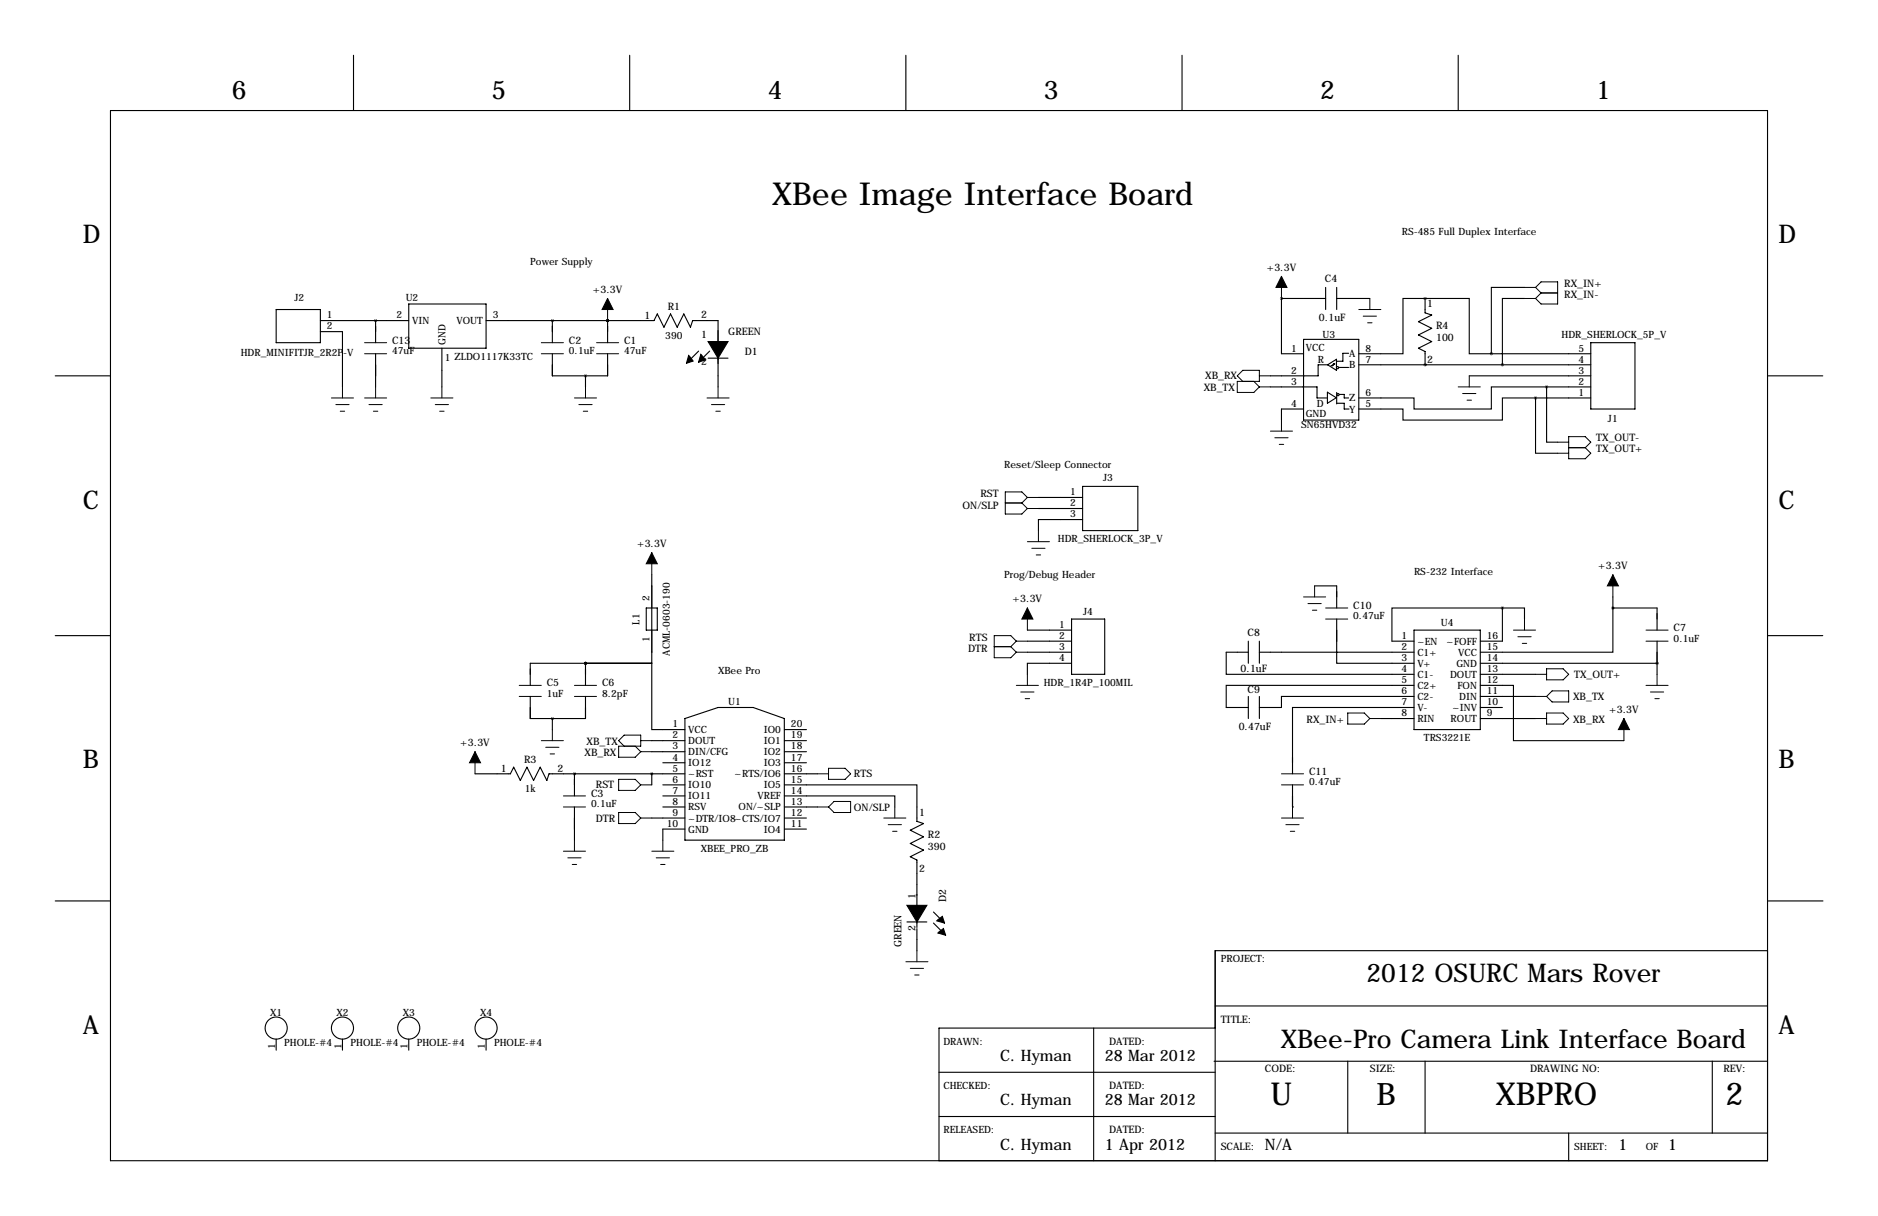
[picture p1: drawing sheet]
<svg xmlns="http://www.w3.org/2000/svg" width="432mm" height="279mm" viewBox="0 0 432 279" stroke-linecap="round" stroke-linejoin="round" font-family="sans-serif">
<g fill="none" stroke="#000" stroke-width=".25">
<path d="M81.3 12.7v12.7M144.8 12.7v12.7M208.3 12.7v12.7M271.8 12.7v12.7M335.3 12.7v12.7M25.4 25.4h381v241.3h-381zM63.5 71.1h10.2v7.6h-10.2zM73.7 73.7h20.3M73.7 76.2h5v12.7M86.4 73.7h.1M86.4 73.7v5M94 69.8h17.8v10.2h-17.8z"/>
<path d="M111.8 73.7h38.6l.7-1.6 1.6 3.1 1.5-3.1 1.5 3.1 1.5-3.1 1.5 3.1 .6-1.5h5.8v15.2M127 73.7h.1M127 73.7v5M139.7 73.7h.1M139.7 73.7v5M294.6 68.6h.1M294.6 68.6v12.7h5.1M294.6 68.6h10.2M299.7 78h12.7v18.5h-12.7zM304.8 66v5.1M307.3 66v5.1M307.3 68.6h7.7"/>
<path d="M327.7 68.6h-5.1v12.7h-10.2M327.7 68.6h10.1v12.7h5.1M327.7 68.6h.1M327.7 68.6v3.3l1.5 .5-3.1 1.5 3.1 1.5-3.1 1.6 3.1 1.5-3.1 1.5 1.6 .8v3M350.5 66h-7.6v15.3M350.5 68.6h-5.1v15.2M365.8 78.7h10.1v15.3h-10.1zM12.7 86.4h12.7M86.4 81.3v7.6M101.6 80v8.9M127 81.3v5.1h12.7v-5.1M134.6 86.4v2.5"/>
<path d="M160.6 80.7l-2.5 2.5M162.8 82.3h4.6M163.2 80.7l-2.6 2.5M292.1 88.9h10.7v2.5h2.3M299.7 94h-5.1v2.5M305.2 90.1l2 1.3-2 1.3zM305.3 83.8l2-1.3v2.6zM305.3 83.8h-2.2v2.6h-11M306.8 83.6l-.4 .4h-.4M306.9 83.6h-.3l-.4 .4M307.3 90.2v2.6M307.3 92.7h1.8v1.3h1.1"/>
<path d="M307.8 84.4h2.3M307.9 90.6h1.2v.8h1M310.1 81.2h-1.3v1.8h-1.5M312.4 83.8h53.4M327.7 83.8h.1M337.8 86.4h28M342.9 81.3h22.9M353.1 91.4h-7.7v5.1h-22.8v-2.5h-10.2M353.1 91.4v12.7h5M353.1 91.4h12.7M355.6 88.9h-12.7v5.1h-17.8v-2.6h-12.7M355.6 88.9v12.7h2.5"/>
<path d="M355.6 88.9h10.2M406.4 86.4h12.7M238.8 114.3h10.1M238.8 116.8h10.1M248.9 119.4h-10.1v2.5M248.9 111.8h12.7v10.1h-12.7zM148.6 139.7h2.5v5.1h-2.5zM149.9 132.1v20.3h-15.3M302.3 134.6h5v5.1M345.4 139.7h-25.4v7.6h5.1M345.4 139.7h5.1v2.5M345.4 139.7v7.6h-5"/>
<path d="M370.8 139.7v10.2h-30.4M370.8 139.7h10.2v5.1M370.8 137.2v2.5M12.7 146h12.7M134.6 152.4h15.3v15.2h7.6M134.6 152.4h.1M134.6 152.4h-12.7v5.1M134.6 152.4v5.1M236.2 144.8h10.2M236.2 147.3h10.2M236.2 149.9h10.2M246.4 152.4h-10.2v2.5"/>
<path d="M246.4 142.2h7.6v12.7h-7.6zM287 149.9h-5.1v5h43.2M287 147.3v5.1M289.6 149.9h35.5M289.6 147.3v5.1M307.3 142.2v10.2h17.8M325.1 157.5h-43.2v5.1h5.1M325.1 144.8h15.3v22.8h-15.3zM340.4 157.5h7.6v12.7h25.4M340.4 152.4h40.6M340.4 154.9h12.7M381 152.4h.1"/>
<path d="M381 147.3v7.6M406.4 146h12.7M109.2 177.8h8.1l.8-1.5 1.5 3 1.6-3 1.5 3 1.5-3 1.5 3 .5-1.5h31.3M121.9 160v5.1h12.7v-5.1M127 165.1v2.5M132.1 177.8h.1M132.1 177.8v5.1M149.9 170.2h7.6M149.9 172.7h7.6M149.9 177.8v2.5M152.4 175.3h5.1M157.5 165.1l7.6-2.5h8.1l7.1 2.5v27.9h-22.8z"/>
<path d="M180.3 167.6h5.1M180.3 170.2h5.1M180.3 172.7h5.1M180.3 175.3h5.1M180.3 177.8h7.7M287 160v5.1M289.6 160v5.1M317.5 165.1h7.6M325.1 160h-30.5v2.6h-5M325.1 162.6h-27.9v15.2M340.4 162.6h5M340.4 160h12.7"/>
<path d="M340.4 165.1h12.7M132.1 185.4v7.6M149.9 188h7.6M152.4 180.3h5.1M152.4 182.9h5.1M152.4 185.4h5.1M157.5 190.5h-5.1v2.5M180.3 180.3h30.5v8.4l1.5 .5-3 1.6 3 1.5-3 1.5 3 1.5-3 1.5 1.5 .8v15.5M180.3 182.9h25.4v2.5M180.3 185.4h7.7M180.3 188h5.1M180.3 190.5h5.1"/>
<path d="M297.2 185.4h.1M297.2 180.3v5.1M12.7 207h12.7M208.5 211.8h4.6M210.8 213.4v5M214.6 209.5l2.6 2.6M214.6 212.1l2.6 2.5M406.4 218.4h-127v48.3M406.5 207h12.7M63.5 238.8v2.5M78.7 238.8v2.5M94 238.8v2.5"/>
<path d="M111.8 238.8v2.5M251.5 236.2v30.5M279.4 236.2h-63.5v30.5M279.4 231.1h127M215.9 256.5h63.5M215.9 246.4h63.5M279.1 243.8h127.3M309.9 243.8v16.5M327.7 243.8v16.5M393.7 243.8v16.5M279.4 260.3h127M360.7 260.3v6.4"/>
<circle cx="307.5" cy="84.5" r=".25"/>
<circle cx="307.6" cy="90.7" r=".25"/>
<circle cx="63.5" cy="236.2" r="2.54"/>
<circle cx="78.7" cy="236.2" r="2.54"/>
<circle cx="94" cy="236.2" r="2.54"/>
<circle cx="111.8" cy="236.2" r="2.54"/>
</g>
<path d="M165.1 78.5h2.3l-2.3 3.8zM162.8 78.5h2.3v3.8zM158.3 81.7l1.1 1.3-1.6 .5zM161.1 81.4l1.1 1.3-1.6 .5zM208.5 208h2.3v3.8zM210.8 208h2.3l-2.3 3.8zM215.4 211.6l1.3-1 .5 1.5zM215.9 214.1l1-.7 .5 1.5-1.8-.5z" fill="#000" stroke="#000" stroke-width=".25"/>
<g fill="none" stroke="#000" stroke-width=".23">
<path d="M83.8 78.7h5.1M124.5 78.7h5M137.2 78.7h5M139.7 68.6v5.1M294.6 63.5v5.1M312.4 71.1h5.1M313.4 72.6h3.1M314.5 74.2h1M315 68.6v2.5M350.5 66h2.6M350.5 68.6h2.6M353.1 66l1.2 1.3"/>
<path d="M353.1 66l1.2-1.2h3.8v5h-3.8l-1.2-1.2M354.3 67.3h3.8M354.3 67.3l-1.2 1.3M76.2 91.4h5.1M77.2 93h3.1M78.2 94.5h1M78.7 88.9v2.5M83.8 81.3h5.1M83.8 91.4h5.1M84.8 93h3.1M85.9 94.5h1M86.4 88.9v2.5"/>
<path d="M99.1 91.4h5M100.1 93h3M101.1 94.5h1M101.6 88.9v2.5M124.5 81.3h5M132.1 91.4h5.1M133.1 93h3M134.1 94.5h1M134.6 88.9v2.5M137.2 81.3h5M162.6 91.4h5M163.6 93h3"/>
<path d="M164.6 94.5h1M165.1 88.9v2.5M285.8 87.6l-1.3-1.2 1.3-1.3h3.8v2.5h-5.1v2.6h3.8l1.3-1.3M288.3 87.6l1.3 1.3M289.6 88.9h2.5M289.6 86.4h2.5M292.1 99.1h5.1M294.6 96.5v2.6M335.3 88.9h5.1M336.3 90.4h3M337.3 91.9h1M337.8 86.4v2.5"/>
<path d="M231.1 115.6h3.8M234.9 115.6l1.3 1.2M236.2 114.3h2.6M236.2 114.3l-1.3 1.3M236.2 114.3l-1.3-1.3h-3.8v5.1h3.8l1.3-1.3M236.2 116.8h2.6M293.1 100.6h3.1M294.1 102.1h1M358.1 101.6h2.6M358.1 104.1h2.6M360.7 100.3h3.8l1.3 1.3-1.3 1.3 1.3 1.2-1.3 1.3h-3.8zM360.7 102.9h3.8"/>
<path d="M149.9 127v5.1M236.2 139.7v5.1M236.2 124.5h5.1M237.2 126h3.1M238.3 127.5h1M238.8 121.9v2.6M299.7 137.2h5.1M300.7 138.7h3.1M302.3 134.6v2.6M304.8 139.7h5.1M370.8 132.1v5.1M119.4 157.5h5.1"/>
<path d="M132.1 157.5h5.1M228.6 148.6h3.8M232.4 148.6l1.3 1.3M233.7 157.5h5.1M233.7 147.3h2.5M233.7 147.3l-1.3 1.3M233.7 147.3l-1.3-1.3h-3.8v5.1h3.8l1.3-1.2M233.7 149.9h2.5M234.7 159h3M236.2 154.9v2.6M301.8 140.2h1M304.8 142.2h5.1"/>
<path d="M348 144.8h5.1M349 146.3h3M350 147.8h1M350.5 142.2v2.6M353.1 154.9h2.5M355.6 153.7h3.8l1.3 1.2-1.3 1.3h-3.8zM356.9 158.8h3.8v2.5h-3.8l-1.3-1.3zM378.5 157.5h5M378.5 144.8h5M378.5 147.3h5M379.5 159h3M381 154.9v2.6"/>
<path d="M109.2 172.7v5.1M119.4 160h5.1M124.5 170.2h5M125.5 171.7h3M126.5 173.2h1M127 167.6v2.6M132.1 160h5.1M142.2 179.1h3.8l1.3 1.2-1.3 1.3h-3.8zM143.5 171.4l-1.3-1.2 1.3-1.3h3.8v2.5h-5.1v2.6h3.8l1.3-1.3M146 171.4l1.3 1.3M147.3 170.2h2.6M147.3 172.7h2.6"/>
<path d="M188 177.8h2.5M190.5 176.5h3.8l1.3 1.3-1.3 1.3h-3.8zM235.7 160.5h1M294.6 177.8h5.1M309.9 163.8h3.8l1.3 1.3-1.3 1.3h-3.8zM315 165.1h2.5M353.1 160h2.5M353.1 165.1h2.5M355.6 163.8h3.8l1.3 1.3-1.3 1.3h-3.8zM373.4 165.1v5.1M380.5 160.5h1M129.5 182.9h5.1"/>
<path d="M129.5 185.4h5.1M129.5 195.6h5.1M130.6 197.1h3M131.6 198.6h1M132.1 193v2.6M142.2 186.7h3.8l1.3 1.3-1.3 1.2h-3.8zM147.3 180.3h2.6M147.3 188h2.6M149.9 195.6h5M150.9 197.1h3M151.9 198.6h1M152.4 193v2.6"/>
<path d="M188 185.4h2.5M191.8 184.1h3.8v2.6h-3.8l-1.3-1.3zM203.2 188h5.1M204.2 189.5h3.1M205.2 191h1M205.7 185.4v2.6M294.6 180.3h5.1M294.6 188h5.1M295.7 189.5h3M296.7 191h1M297.2 185.4v2.6M210.8 218.4v2.6"/>
<path d="M208.3 221h5.1M209.3 222.5h3M210.3 224h1"/>
</g>
<path d="M139.7 68.6l1.3 2.5h-2.6zM294.6 63.5l1.3 2.5h-2.5zM149.9 127l1.2 2.5h-2.5zM236.2 139.7l1.3 2.5h-2.6zM370.8 132.1l1.3 2.5h-2.5zM109.2 172.7l1.3 2.6h-2.6zM373.4 165.1l1.2 2.5h-2.5z" fill="#000" stroke="#000" stroke-width=".23"/>
<path d="M294.6 68.6a.05 .05 0 0 0 .1 0 .05 .05 0 0 0-.1 0zM327.6 83.8a.05 .05 0 0 0 .1 0 .05 .05 0 0 0-.1 0zM327.6 68.6a.05 .05 0 0 0 .1 0 .05 .05 0 0 0-.1 0zM370.8 139.7a.05 .05 0 0 0 .1 0 .05 .05 0 0 0-.1 0zM345.4 139.7a.05 .05 0 0 0 .1 0 .05 .05 0 0 0-.1 0zM345.4 83.8a.05 .05 0 0 0 .1 0 .05 .05 0 0 0-.1 0zM353 91.4a.05 .05 0 0 0 .1 0 .05 .05 0 0 0-.1 0zM149.8 177.8a.05 .05 0 0 0 .1 0 .05 .05 0 0 0-.1 0zM86.3 73.7a.05 .05 0 0 0 .1 0 .05 .05 0 0 0-.1 0z" fill="#000" stroke="#000" stroke-width=".63"/>
<g font-size="7.3">
<text x="177.5" y="47">XBee Image Interface Board</text>
<text x="292.1" y="254">U</text>
<text x="344" y="254">XBPRO</text>
<text x="396.7" y="254">2</text>
</g>
<text font-size="7.1" x="316.5" y="254">B</text>
<g font-size="5.9">
<text x="53.3" y="22.9">6</text>
<text x="113" y="22.9">5</text>
<text x="176.5" y="22.9">4</text>
<text x="240" y="22.9">3</text>
<text x="303.5" y="22.9">2</text>
<text x="367" y="22.9">1</text>
<text x="19" y="55.9">D</text>
<text x="408.9" y="55.9">D</text>
<text x="19" y="116.8">C</text>
<text x="408.9" y="116.8">C</text>
<text x="19" y="176.5">B</text>
<text x="408.9" y="176.5">B</text>
<text x="314.2" y="225.6">2012 OSURC Mars Rover</text>
<text x="19" y="237.5">A</text>
<text x="408.9" y="237.5">A</text>
<text x="294.5" y="240.8">XBee-Pro Camera Link Interface Board</text>
</g>
<g font-size="3.6">
<text x="230" y="243.8">C. Hyman</text>
<text x="254" y="243.8">28 Mar 2012</text>
<text x="230" y="254">C. Hyman</text>
<text x="254" y="254">28 Mar 2012</text>
<text x="230" y="264.2">C. Hyman</text>
<text x="254" y="264.2">1 Apr 2012</text>
<text x="290.8" y="264.2">N/A</text>
<text x="372.1" y="264.1">1</text>
<text x="383.5" y="264.1">1</text>
</g>
<g font-size="2.4">
<text x="291.2" y="62.2">+3.3V</text>
<text x="304.6" y="64.8">C4</text>
<text x="136.3" y="67.3">+3.3V</text>
<text x="153.5" y="71.1">R1</text>
<text x="328.2" y="70.6">1</text>
<text x="359.7" y="66">RX_IN+</text>
<text x="359.7" y="68.6">RX_IN-</text>
<text x="148.2" y="73.3">1</text>
<text x="161.2" y="77.6">1</text>
<text x="161.2" y="73.2">2</text>
<text x="167.5" y="77">GREEN</text>
<text x="303.3" y="73.8">0.1uF</text>
<text x="330.2" y="75.7">R4</text>
<text x="90.2" y="79">C13</text>
<text x="130.8" y="79">C2</text>
<text x="143.5" y="79">C1</text>
<text x="161.2" y="83.8">2</text>
<text x="171.2" y="81.7">D1</text>
<text x="328.2" y="83.4">2</text>
<text x="330.2" y="78.4">100</text>
<text x="276.8" y="89.9">XB_TX</text>
<text x="277.1" y="87.1">XB_RX</text>
<text x="367" y="101.3">TX_OUT-</text>
<text x="367" y="103.9">TX_OUT+</text>
<text x="221.3" y="116.8">ON/SLP</text>
<text x="225.4" y="114.3">RST</text>
<text x="146.5" y="125.7">+3.3V</text>
<text x="367.4" y="130.8">+3.3V</text>
<text x="232.8" y="138.4">+3.3V</text>
<text x="311.1" y="140">C10</text>
<text x="222.6" y="149.9">DTR</text>
<text x="222.9" y="147.3">RTS</text>
<text x="286.9" y="146">C8</text>
<text x="384.8" y="145">C7</text>
<text x="285.2" y="154.3">0.1uF</text>
<text x="361.9" y="155.7">TX_OUT+</text>
<text x="125.7" y="157.7">C5</text>
<text x="138.4" y="157.7">C6</text>
<text x="286.9" y="159.3">C9</text>
<text x="361.7" y="160.8">XB_TX</text>
<text x="284.8" y="167.8">0.47uF</text>
<text x="300.4" y="166.1">RX_IN+</text>
<text x="361.7" y="166.1">XB_RX</text>
<text x="370" y="163.8">+3.3V</text>
<text x="105.8" y="171.4">+3.3V</text>
<text x="134.4" y="173.7">XB_RX</text>
<text x="134.9" y="171.2">XB_TX</text>
<text x="115.2" y="177.4">1</text>
<text x="120.5" y="175.3">R3</text>
<text x="128.2" y="177.3">2</text>
<text x="196.3" y="178.6">RTS</text>
<text x="301" y="178.1">C11</text>
<text x="135.9" y="183.1">C3</text>
<text x="137" y="181.1">RST</text>
<text x="137" y="189">DTR</text>
<text x="196.3" y="186.4">ON/SLP</text>
<text x="211.3" y="187.5">1</text>
<text x="213.4" y="192.5">R2</text>
<text x="213.4" y="195.2">390</text>
<text x="211.3" y="200.3">2</text>
<text x="210.5" y="206.5" transform="rotate(-90 210.5 206.5)">1</text>
<text x="217.6" y="207.2" transform="rotate(-90 217.6 207.2)">D2</text>
<text x="210.5" y="214" transform="rotate(-90 210.5 214)">2</text>
<text x="207.3" y="217.6" transform="rotate(-90 207.3 217.6)">GREEN</text>
<text x="280.7" y="234.9">TITLE:</text>
<text x="255" y="240">DATED:</text>
<text x="255" y="250.2">DATED:</text>
<text x="290.8" y="246.4">CODE:</text>
<text x="315" y="246.4">SIZE:</text>
<text x="351.8" y="246.4">DRAWING NO:</text>
<text x="396.2" y="246.4">REV:</text>
<text x="255" y="260.3">DATED:</text>
<text x="280.7" y="264.2">SCALE:</text>
</g>
<g font-size="2.3">
<text x="322.3" y="54.1">RS-485 Full Duplex Interface</text>
<text x="121.9" y="61">Power Supply</text>
<text x="67.7" y="69.1">J2</text>
<text x="93.3" y="69.1">U2</text>
<text x="75.2" y="73.2">1</text>
<text x="75.2" y="75.7">2</text>
<text x="91.1" y="73.2">2</text>
<text x="94.7" y="74.5">VIN</text>
<text x="104.9" y="74.5">VOUT</text>
<text x="113.3" y="73.2">3</text>
<text x="153" y="77.8">390</text>
<text x="304.1" y="77.7">U3</text>
<text x="359" y="77.7">HDR_SHERLOCK_5P_V</text>
<text x="55.3" y="81.9">HDR_MINIFITJR_2R2P-V</text>
<text x="90.2" y="81.4">47uF</text>
<text x="102.3" y="82.9">1 ZLDO1117K33TC</text>
<text x="102.4" y="79.2" transform="rotate(-90 102.4 79.2)">GND</text>
<text x="130.8" y="81.4">0.1uF</text>
<text x="143.5" y="81.4">47uF</text>
<text x="296.9" y="80.8">1</text>
<text x="300.2" y="80.6">VCC</text>
<text x="303" y="83.3">R</text>
<text x="310.2" y="82.1">A</text>
<text x="313.9" y="80.8">8</text>
<text x="313.9" y="83.3">7</text>
<text x="362.9" y="83.3">4</text>
<text x="362.9" y="80.8">5</text>
<text x="296.9" y="85.9">2</text>
<text x="296.9" y="88.4">3</text>
<text x="310.2" y="84.6">B</text>
<text x="362.9" y="88.4">2</text>
<text x="362.9" y="85.9">3</text>
<text x="296.9" y="93.5">4</text>
<text x="300.2" y="95.8">GND</text>
<text x="302.8" y="93.5">D</text>
<text x="310.2" y="94.8">Y</text>
<text x="310.2" y="92.2">Z</text>
<text x="313.9" y="93.5">5</text>
<text x="313.9" y="90.9">6</text>
<text x="362.9" y="90.9">1</text>
<text x="299.2" y="98.4">SN65HVD32</text>
<text x="369.7" y="96.9">J1</text>
<text x="230.9" y="107.4">Reset/Sleep Connector</text>
<text x="246.1" y="113.8">1</text>
<text x="253.6" y="110.5">J3</text>
<text x="246.1" y="116.3">2</text>
<text x="246.1" y="118.9">3</text>
<text x="243.2" y="124.5">HDR_SHERLOCK_3P_V</text>
<text x="230.9" y="132.8">Prog/Debug Header</text>
<text x="325.1" y="132.1">RS-232 Interface</text>
<text x="147.1" y="143.5" transform="rotate(-90 147.1 143.5)">L1</text>
<text x="149.4" y="138.2" transform="rotate(-90 149.4 138.2)">2</text>
<text x="249.1" y="141.2">J4</text>
<text x="311.1" y="142.3">0.47uF</text>
<text x="331.3" y="143.8">U4</text>
<text x="149.4" y="147.6" transform="rotate(-90 149.4 147.6)">1</text>
<text x="243.5" y="144.3">1</text>
<text x="243.5" y="146.8">2</text>
<text x="243.5" y="149.4">3</text>
<text x="322.3" y="146.8">1</text>
<text x="322.3" y="149.4">2</text>
<text x="325.9" y="148.1">~EN</text>
<text x="332.6" y="148.1">~FOFF</text>
<text x="341.9" y="146.8">16</text>
<text x="341.9" y="149.4">15</text>
<text x="384.8" y="147.4">0.1uF</text>
<text x="154" y="150.7" transform="rotate(-90 154 150.7)">ACML-0603-190</text>
<text x="165.1" y="154.9">XBee Pro</text>
<text x="243.5" y="151.9">4</text>
<text x="322.3" y="151.9">3</text>
<text x="322.3" y="154.4">4</text>
<text x="325.9" y="150.7">C1+</text>
<text x="325.9" y="153.2">V+</text>
<text x="325.9" y="155.7">C1-</text>
<text x="333.4" y="155.7">DOUT</text>
<text x="334.9" y="153.2">GND</text>
<text x="335.3" y="150.7">VCC</text>
<text x="341.9" y="151.9">14</text>
<text x="341.9" y="154.4">13</text>
<text x="125.7" y="160.1">1uF</text>
<text x="138.4" y="160.1">8.2pF</text>
<text x="240" y="157.6">HDR_1R4P_100MIL</text>
<text x="322.3" y="157">5</text>
<text x="322.3" y="159.5">6</text>
<text x="325.9" y="158.3">C2+</text>
<text x="325.9" y="160.8">C2-</text>
<text x="335.1" y="158.3">FON</text>
<text x="335.5" y="160.8">DIN</text>
<text x="341.9" y="157">12</text>
<text x="341.9" y="159.5">11</text>
<text x="154.6" y="167.1">1</text>
<text x="167.5" y="162.1">U1</text>
<text x="181.9" y="167.1">20</text>
<text x="322.3" y="162.1">7</text>
<text x="322.3" y="164.6">8</text>
<text x="325.9" y="163.4">V-</text>
<text x="325.9" y="165.9">RIN</text>
<text x="333.5" y="165.9">ROUT</text>
<text x="333.9" y="163.4">~INV</text>
<text x="341.9" y="162.1">10</text>
<text x="341.9" y="164.6">9</text>
<text x="154.6" y="169.7">2</text>
<text x="154.6" y="172.2">3</text>
<text x="158.2" y="168.4">VCC</text>
<text x="158.2" y="171">DOUT</text>
<text x="158.2" y="173.5">DIN/CFG</text>
<text x="175.6" y="168.4">IO0</text>
<text x="175.6" y="171">IO1</text>
<text x="175.6" y="173.5">IO2</text>
<text x="181.9" y="169.7">19</text>
<text x="181.9" y="172.2">18</text>
<text x="327.4" y="170.3">TRS3221E</text>
<text x="154.6" y="174.8">4</text>
<text x="154.6" y="177.3">5</text>
<text x="154.6" y="179.8">6</text>
<text x="158.2" y="176.1">IO12</text>
<text x="158.2" y="178.6">~RST</text>
<text x="168.9" y="178.6">~RTS/IO6</text>
<text x="175.6" y="176.1">IO3</text>
<text x="181.9" y="174.8">17</text>
<text x="181.9" y="177.3">16</text>
<text x="181.9" y="179.8">15</text>
<text x="120.7" y="182">1k</text>
<text x="135.9" y="185.5">0.1uF</text>
<text x="154.6" y="182.4">7</text>
<text x="154.6" y="184.9">8</text>
<text x="158.2" y="181.1">IO10</text>
<text x="158.2" y="183.7">IO11</text>
<text x="174.2" y="183.7">VREF</text>
<text x="175.6" y="181.1">IO5</text>
<text x="181.9" y="182.4">14</text>
<text x="181.9" y="184.9">13</text>
<text x="301" y="180.4">0.47uF</text>
<text x="153.3" y="190">10</text>
<text x="154.6" y="187.5">9</text>
<text x="158.2" y="186.2">RSV</text>
<text x="158.2" y="188.8">~DTR/IO8~CTS/IO7</text>
<text x="158.2" y="191.3">GND</text>
<text x="169.8" y="186.2">ON/~SLP</text>
<text x="175.6" y="191.3">IO4</text>
<text x="181.9" y="187.5">12</text>
<text x="181.9" y="190">11</text>
<text x="161.1" y="195.7">XBEE_PRO_ZB</text>
<text x="280.7" y="221">PROJECT:</text>
<text x="62.1" y="233.4">X1</text>
<text x="77.4" y="233.4">X2</text>
<text x="92.6" y="233.4">X3</text>
<text x="110.4" y="233.4">X4</text>
<text x="63.2" y="241.1" transform="rotate(-90 63.2 241.1)">1</text>
<text x="65.3" y="240.4">PHOLE-#4</text>
<text x="78.5" y="241.1" transform="rotate(-90 78.5 241.1)">1</text>
<text x="80.6" y="240.4">PHOLE-#4</text>
<text x="93.7" y="241.1" transform="rotate(-90 93.7 241.1)">1</text>
<text x="95.8" y="240.4">PHOLE-#4</text>
<text x="111.5" y="241.1" transform="rotate(-90 111.5 241.1)">1</text>
<text x="113.6" y="240.4">PHOLE-#4</text>
<text x="216.9" y="240">DRAWN:</text>
<text x="216.9" y="250.2">CHECKED:</text>
<text x="216.9" y="260.3">RELEASED:</text>
<text x="361.9" y="264.2">SHEET:</text>
<text x="378.4" y="264.2">OF</text>
</g>
</svg>
